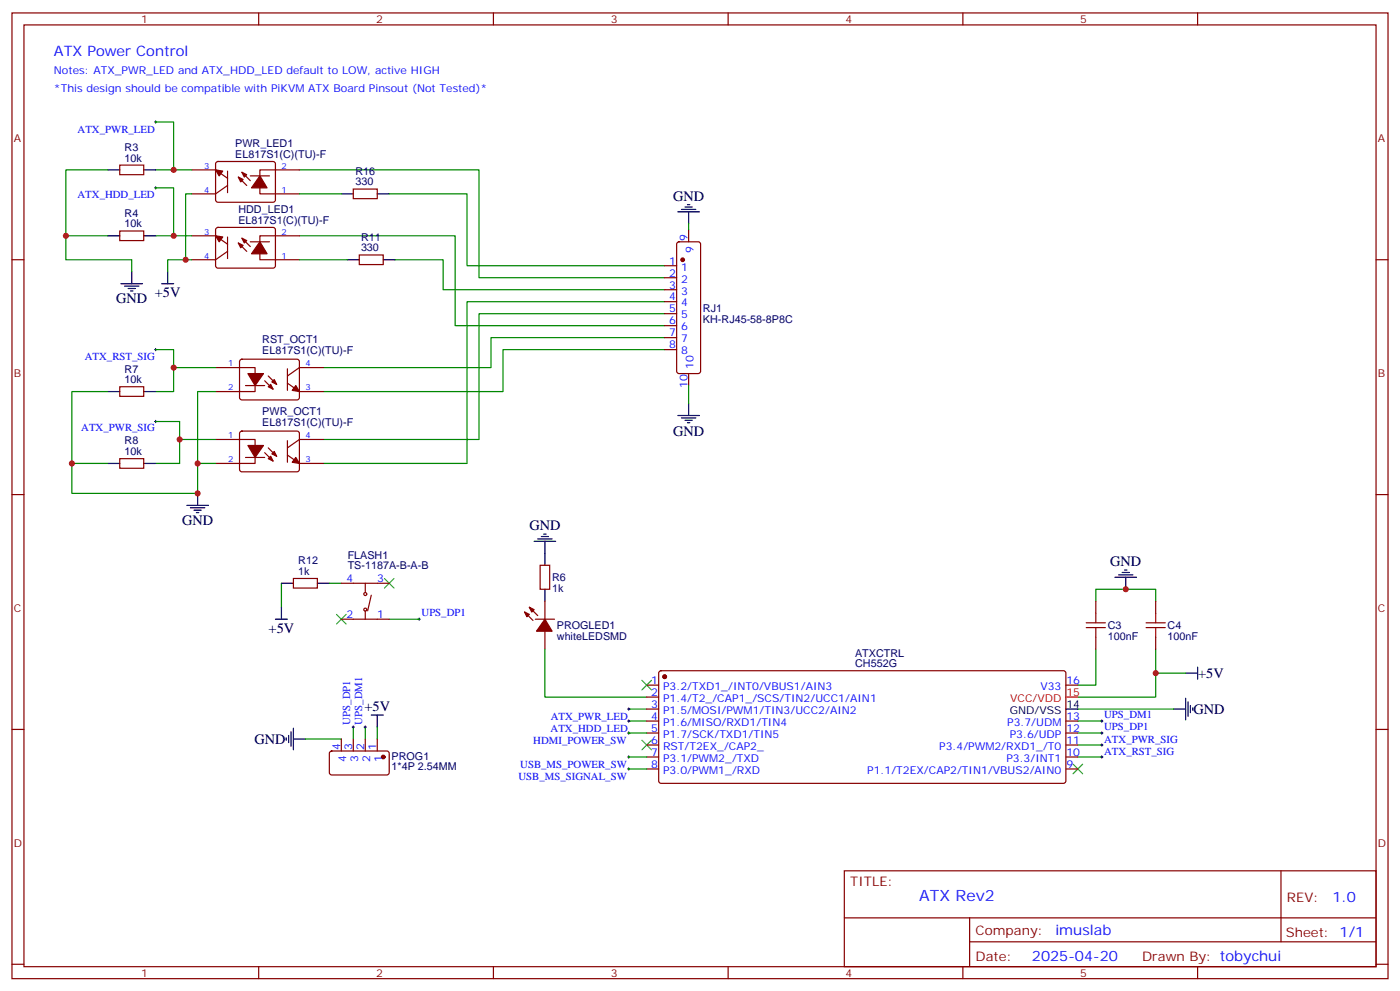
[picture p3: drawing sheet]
<svg xmlns="http://www.w3.org/2000/svg" width="412mm" height="292mm" viewBox="0 0 412 292" stroke-linecap="round" stroke-linejoin="round" font-family="sans-serif">
<g fill="none" stroke="#870000" stroke-width=".35">
<path d="M3.5 3.8h405.4v284.3h-405.4zM7.1 7.3h398.2v277.3h-398.2zM76.2 3.8v3.5M145.3 3.8v3.5M214.5 3.8v3.5M283.6 3.8v3.5M352.8 3.8v3.5M35.3 48.6h7v2.8h-7zM56.4 50h7.1l3.5 2.5M63.7 47.8l.5-.2h16.5l.4 .7v10.8l-.7 .4h-16.5l-.4-.7v-10.5zM67 50.4v6.3M67 54.6l-3.5 2.5h-7.1"/>
<path d="M70.2 52.1l2.5 2.5M71.3 50.7l2.4 2.5M73.7 51.8h5.7M88.2 50h-11.6v7.1h11.6M104.1 55.7h7v2.8h-7zM3.5 76.5h3.6M35.3 68h7v2.8h-7zM56.4 69.4h7.1l3.5 2.5M63.7 67.2l.5-.2h16.5l.4 .7v10.8l-.7 .5-16.5-.1-.4-.7v-10.5zM67 74l-3.5 2.5h-7.1M67 69.8v6.3M70.2 71.5l2.5 2.5"/>
<path d="M71.3 70.1l2.4 2.5M73.7 71.2h5.7M88.2 69.4h-11.6v7.1h11.6M105.8 75.1h7.1v2.8h-7.1zM195.8 78.2h3.5M199.6 71.4l.4-.2h5.7l.5 .2 .2 .5v37.4l-.3 .5-.4 .2h-5.7l-.5-.2-.2-.5v-37.4zM202.8 67.7v3.5M405.3 76.5h3.6M195.8 81.8h3.5M195.8 85.3h3.5M195.8 88.8h3.5M195.8 92.4h3.5"/>
<path d="M195.8 95.9h3.5M195.8 99.4h3.5M35.3 113.9h7v2.8h-7zM63.5 108.2h11.6v7.1h-11.6M70.8 106l.5-.2h16.5l.4 .7-.1 10.8-.6 .5-16.5-.1-.4-.6v-10.6zM72.3 113.5h5.7M78 112.1l2.4 2.5M79 110.7l2.5 2.5M84.7 112.8l3.5 2.5h7M84.7 108.6v6.3M95.2 108.2h-7l-3.5 2.5M195.8 102.9h3.5"/>
<path d="M202.8 110v3.5M35.3 135h7v2.9h-7zM63.5 129.4h11.6v7.1h-11.6M70.8 127.1l.5-.2 16.5 .1 .4 .6-.1 10.9-.6 .4h-16.5l-.4-.7v-10.6zM72.3 134.7h5.7M78 133.3l2.4 2.4M79 131.9l2.5 2.4M84.7 129.8v6.3M84.7 134l3.5 2.5h7M95.2 129.4h-7l-3.5 2.5M3.5 145.6h3.6M405.3 145.6h3.6"/>
<path d="M86.4 170.3h7.1v2.8h-7.1zM100.5 171.7h14.2M107.6 171.7v2.5M107.6 179.8v2.5M109.4 175.3l-1.1 4.5M155.9 178.8l2.5 2.5M159.1 166.4h2.8v7.1h-2.8zM160.5 177v5.3M322.8 177v3.6M340.4 177v3.6M100.5 182.3h14.2M154.5 180.2l2.5 2.5"/>
<path d="M157.7 182.3h5.6M160.5 185.8v5.3M194.3 197.7l.4-.2h118.8l.5 .7-.1 32-.6 .4h-118.8l-.5-.7v-31.7zM322.8 187.6v3.5M340.4 187.6v3.5M3.5 214.8h3.6M100.5 217.6v3.5M104.1 217.6v3.5M107.6 217.6v3.5M111.1 217.6v3.5M190.5 201.7h3.5M190.5 205.2h3.5"/>
<path d="M190.5 208.8h3.5M190.5 212.3h3.5M190.5 215.8h3.5M190.5 219.4h3.5M314 201.7h3.5M314 212.3h3.5M314 215.8h3.5M314 219.4h3.5M405.3 214.8h3.6M97.2 221.3l.5-.2 16.5 .1 .5 .6-.1 5.9-.7 .5-16.5-.1-.4-.6v-5.7zM190.5 222.9h3.5M190.5 226.4h3.5"/>
<path d="M314 222.9h3.5M314 226.4h3.5M248.7 256.4h156.6v28.2h-156.6zM377.3 256.4v20.9M248.7 270.2h156.5M285.6 277.3h119.6M285.6 270.2v14.2M3.5 283.9h3.6M76.2 284.6v3.5M145.3 284.6v3.5M214.5 284.6v3.5M283.6 284.6v3.5"/>
<path d="M352.8 284.6v3.5M405.3 283.9h3.6"/>
<circle cx="107.6" cy="179.5" r=".44"/>
<circle cx="107.6" cy="174.9" r=".44"/>
</g>
<g fill="none" stroke="#008700" stroke-width=".35">
<path d="M45.9 35.9h5.3v14.1M31.7 50h-12.3v26.5h19.4v3.5M45.9 55.3h5.3v14.1M45.9 50h10.5M56.4 57.1h-1.7v19.4M88.2 50h52.9v31.8h54.7M88.2 57.1h12.3M114.7 57.1h22.9v21.1h58.2M19.4 69.4h12.3M45.9 69.4h10.5M56.4 76.5h-7v3.5M88.2 69.4h45.9v26.5h61.7"/>
<path d="M88.2 76.5h14.1M116.4 76.5h14.1v8.8h65.3M202.8 65.9v1.8M195.8 99.4h-51.2v8.8h-49.4M195.8 92.4h-54.7v37h-45.9M195.8 88.8h-58.2v47.7h-42.4M31.7 115.3h-10.5v21.2h10.5M45.9 102.9h5.3v5.3M63.5 108.2h-12.3v7.1h-5.3M63.5 115.3h-5.3v30h-37v-8.8M195.8 102.9h-47.6v12.4h-53M202.8 113.5v5.3"/>
<path d="M45.9 124.1h7v5.3M58.2 136.5h5.3M63.5 129.4h-10.6v7.1h-7M82.9 171.7v7.1M97 171.7h3.5M322.8 177v-3.5h17.6v3.5M114.7 182.3h8.8M160.5 191.1v14.1h30M322.8 191.1v10.6h-5.3M340.4 191.1v14.1h-22.9M340.4 198.2h8.8M90 217.6h10.5"/>
<path d="M104.1 214.1v3.5M107.6 214.1v3.5M111.1 214.1v3.5M185.2 208.8h5.3M185.2 215.8h5.3M185.2 212.3h5.3M317.5 208.8h28.2M317.5 219.4h7.1M317.5 215.8h7.1M317.5 212.3h7.1M185.2 222.9h5.3M185.2 226.4h5.3"/>
<path d="M317.5 222.9h7.1"/>
</g>
<g fill="none" stroke="#000" stroke-width=".29">
<path d="M45.5 35.9h.7M45.9 35.6v.7M45.5 55.3h.7M45.9 55v.7M45.5 102.9h.7M45.9 102.6v.7M45.5 124.1h.7M45.9 123.8v.7M123.1 182.3h.7M123.5 182v.7M103.7 214.1h.7M104.1 213.7v.7"/>
<path d="M107.2 214.1h.7M107.6 213.7v.7M184.9 212.3h.7M184.9 215.8h.7M184.9 208.8h.7M185.2 208.4v.7M185.2 211.9v.8M185.2 215.5v.7M324.2 212.3h.7M324.2 215.8h.7M324.2 219.4h.7M324.6 211.9v.8"/>
<path d="M324.6 215.5v.7M324.6 219v.7M184.9 222.9h.7M184.9 226.4h.7M185.2 222.5v.7M185.2 226.1v.7M324.2 222.9h.7M324.6 222.5v.7"/>
</g>
<g fill="#870000" stroke="#870000" stroke-width=".35">
<path d="M87.1 113.5l1.1 1.8-2.1-.4z"/>
<path d="M79 113.9l.7-.7 .7 1.4z"/>
<path d="M80.1 112.5l.7-.7 .7 1.4z"/>
<path d="M73 110h4.6l-2.5 3.5z"/>
<path d="M87.1 134.7l1.1 1.8-2.1-.4z"/>
<path d="M79 135l.7-.7 .7 1.4z"/>
<path d="M80.1 133.6l.7-.7 .7 1.4z"/>
<path d="M73 131.2h4.6l-2.5 3.5z"/>
<path d="M63.5 69.4l2.1 .4-1 1.4z"/>
<path d="M71.3 70.1l1.4 .7-.7 .7z"/>
<path d="M70.2 71.5l1.4 .7-.7 .8z"/>
<path d="M76.6 71.2l2.1 3.5h-4.6z"/>
<path d="M63.5 50l2.1 .4-1 1.4z"/>
<path d="M71.3 50.7l1.4 .7-.7 .7z"/>
<path d="M70.2 52.1l1.4 .7-.7 .8z"/>
<path d="M76.6 51.8l2.1 3.5h-4.6z"/>
<path d="M155.9 178.8l1.4 .7-.7 .7z"/>
<path d="M154.5 180.2l1.4 .7-.7 .7z"/>
<path d="M160.5 182.3l2.1 3.5h-4.6z"/>
<circle cx="201.1" cy="76.5" r=".53"/>
<circle cx="112.9" cy="222.9" r=".53"/>
<circle cx="195.8" cy="199.2" r=".53"/>
</g>
<g fill="none" stroke="#000" stroke-width=".35">
<path d="M31.7 50h3.6M42.3 50h3.6M100.5 57.1h3.6M111.1 57.1h3.6M31.7 69.4h3.6M42.3 69.4h3.6M102.3 76.5h3.5M112.9 76.5h3.5M199.7 62.4h6.3M200.7 61.7h4.3M201.8 61h2.1M202.5 60.3h.7"/>
<path d="M202.8 62.4v3.5M35.6 83.5h6.4M36.7 84.2h4.2M37.7 84.9h2.2M38.5 85.7h.7M38.8 80v3.5M47.6 83.5h3.6M49.4 80v3.5M31.7 115.3h3.6M42.3 115.3h3.6M202.8 118.8v3.5M31.7 136.5h3.6"/>
<path d="M42.3 136.5h3.6M199.7 122.3h6.3M200.7 123h4.3M201.8 123.8h2.1M202.5 124.5h.7M55 148.8h6.4M56.1 149.5h4.2M57.1 150.2h2.2M57.9 150.9h.7M58.2 145.3v3.5M157.3 159.4h6.4M158.4 158.7h4.2"/>
<path d="M159.5 158h2.1M160.2 157.3h.7M160.5 159.4v7M82.9 171.7h3.5M82.9 178.8v3.5M93.5 171.7h3.5M160.5 173.5v3.5M328.4 170h6.4M329.5 169.3h4.2M330.6 168.6h2.1M331.3 167.9h.7M331.6 170v3.5"/>
<path d="M81.1 182.3h3.6M349.2 198.2h3.6M352.8 196.4v3.6M84.3 217.2v.7M85 216.5v2.2M85.7 215.5v4.2M86.4 217.6h3.6M86.4 214.4v6.4M109.4 210.5h3.5M111.1 210.5v3.6M314 208.8h3.5M345.7 208.8h3.5"/>
<path d="M349.2 205.6v6.3M350 206.7v4.2M350.7 207.7v2.1M351.4 208.4v.7"/>
</g>
<path d="M113.2 170.3l2.9 2.8M116.1 170.3l-2.9 2.8M99.1 180.9l2.9 2.8M102 180.9l-2.9 2.8M189.1 200.3l2.8 2.8M189.1 217.9l2.8 2.9M191.9 200.3l-2.8 2.8M191.9 217.9l-2.8 2.9M316.1 225l2.8 2.8M318.9 225l-2.8 2.8" fill="none" stroke="#3c3" stroke-width=".35"/>
<path d="M320 183.4h5.6M320 184.8h5.6M322.8 180.6v2.8M322.8 184.8v2.8M337.6 183.4h5.7M337.6 184.8h5.7M340.4 180.6v2.8M340.4 184.8v2.8" fill="none" stroke="#a10000" stroke-width=".35"/>
<path d="M314 205.2h3.5" fill="none" stroke="#f00" stroke-width=".35"/>
<g fill="#c00">
<circle cx="51.2" cy="50" r=".88"/>
<circle cx="51.2" cy="69.4" r=".88"/>
<circle cx="19.4" cy="69.4" r=".88"/>
<circle cx="54.7" cy="76.5" r=".88"/>
<circle cx="52.9" cy="129.4" r=".88"/>
<circle cx="51.2" cy="108.2" r=".88"/>
<circle cx="58.2" cy="136.5" r=".88"/>
<circle cx="21.2" cy="136.5" r=".88"/>
<circle cx="58.2" cy="145.3" r=".88"/>
<circle cx="331.6" cy="173.5" r=".88"/>
<circle cx="340.4" cy="198.2" r=".88"/>
</g>
<text font-size="4.6" fill="#00f" x="270.8" y="265.4">ATX Rev2</text>
<g font-size="4.2" fill="#00f">
<text x="15.9" y="16.5">ATX Power Control</text>
<text x="392.5" y="265.7">1.0</text>
<text x="310.9" y="275.2">imuslab</text>
<text x="304" y="283">2025-04-20</text>
</g>
<g font-size="4.2">
<text x="198.3" y="59.2">GND</text>
<text x="34.2" y="89.2">GND</text>
<text x="45.6" y="87.5">+5V</text>
<text x="198.3" y="128.4">GND</text>
<text x="53.6" y="154.4">GND</text>
<text x="155.9" y="156.2">GND</text>
<text x="327" y="166.7">GND</text>
<text x="79.1" y="186.3">+5V</text>
<text x="353" y="199.6">+5V</text>
<text x="107.3" y="209.4">+5V</text>
<text x="351.5" y="210.2">GND</text>
<text x="75" y="219">GND</text>
</g>
<g font-size="3.9" fill="#800">
<text x="250.5" y="261">TITLE:</text>
<text x="379.1" y="265.7">REV:</text>
<text x="287.4" y="275.2">Company:</text>
<text x="378.7" y="275.8">Sheet: 1/1</text>
<text x="287.4" y="282.9">Date:</text>
<text x="336.4" y="282.9">Drawn By: tobychui</text>
</g>
<g font-size="3.2" fill="#800">
<text x="41.6" y="6.8">1</text>
<text x="110.8" y="6.8">2</text>
<text x="179.9" y="6.8">3</text>
<text x="249.1" y="6.8">4</text>
<text x="318.2" y="6.8">5</text>
<text x="4.1" y="41.9">A</text>
<text x="405.9" y="41.9">A</text>
<text x="4.1" y="111.1">B</text>
<text x="405.9" y="111.1">B</text>
<text x="4.1" y="180.2">C</text>
<text x="405.9" y="180.2">C</text>
<text x="4.1" y="249.3">D</text>
<text x="405.9" y="249.3">D</text>
<text x="41.6" y="287.6">1</text>
<text x="110.8" y="287.6">2</text>
<text x="179.9" y="287.6">3</text>
<text x="249.1" y="287.6">4</text>
<text x="318.2" y="287.6">5</text>
</g>
<g font-size="3.2" fill="#00f">
<text x="15.9" y="21.8">Notes: ATX_PWR_LED and ATX_HDD_LED default to LOW, active HIGH</text>
<text x="15.9" y="27.1">*This design should be compatible with PiKVM ATX Board Pinsout (Not Tested)*</text>
<text x="22.9" y="39">ATX_PWR_LED</text>
<text x="22.8" y="58.4">ATX_HDD_LED</text>
<text x="202.5" y="71" transform="rotate(-90 202.5 71)">9</text>
<text x="197.1" y="77.9">1</text>
<text x="204.3" y="74.5" transform="rotate(-90 204.3 74.5)">9</text>
<text x="197.1" y="81.4">2</text>
<text x="200.6" y="79.7">1</text>
<text x="200.6" y="83.2">2</text>
<text x="197.1" y="84.9">3</text>
<text x="197.1" y="88.5">4</text>
<text x="200.6" y="86.7">3</text>
<text x="197.1" y="92">5</text>
<text x="197.1" y="95.5">6</text>
<text x="200.6" y="90.2">4</text>
<text x="200.6" y="93.8">5</text>
<text x="197.1" y="99.1">7</text>
<text x="200.6" y="97.3">6</text>
<text x="200.6" y="100.8">7</text>
<text x="25" y="105.9">ATX_RST_SIG</text>
<text x="197.1" y="102.6">8</text>
<text x="200.6" y="104.4">8</text>
<text x="204.3" y="108.7" transform="rotate(-90 204.3 108.7)">10</text>
<text x="202.5" y="114.2" transform="rotate(-90 202.5 114.2)">10</text>
<text x="23.9" y="127">ATX_PWR_SIG</text>
<text x="102.1" y="171.4">4</text>
<text x="111.1" y="171.4">3</text>
<text x="102.1" y="182">2</text>
<text x="111.1" y="182">1</text>
<text x="124.2" y="181.4">UPS_DP1</text>
<text x="191.8" y="201.4">1</text>
<text x="195.3" y="203.1">P3.2/TXD1_/INT0/VBUS1/AIN3</text>
<text x="306.5" y="203.1">V33</text>
<text x="314.1" y="201.4">16</text>
<text x="191.8" y="204.9">2</text>
<text x="191.8" y="208.4">3</text>
<text x="195.3" y="206.7">P1.4/T2_/CAP1_/SCS/TIN2/UCC1/AIN1</text>
<text x="103.2" y="213.4" transform="rotate(-90 103.2 213.4)">UPS_DP1</text>
<text x="106.7" y="213.4" transform="rotate(-90 106.7 213.4)">UPS_DM1</text>
<text x="162.2" y="215.4">ATX_HDD_LED</text>
<text x="162.2" y="211.9">ATX_PWR_LED</text>
<text x="191.8" y="211.9">4</text>
<text x="191.8" y="215.5">5</text>
<text x="195.3" y="210.2">P1.5/MOSI/PWM1/TIN3/UCC2/AIN2</text>
<text x="195.3" y="213.7">P1.6/MISO/RXD1/TIN4</text>
<text x="296.7" y="213.7">P3.7/UDM</text>
<text x="314.1" y="215.5">12</text>
<text x="314.1" y="211.9">13</text>
<text x="325.3" y="211.4">UPS_DM1</text>
<text x="325.3" y="214.9">UPS_DP1</text>
<text x="100.2" y="220.9" transform="rotate(-90 100.2 220.9)">4</text>
<text x="103.7" y="220.9" transform="rotate(-90 103.7 220.9)">3</text>
<text x="107.2" y="220.9" transform="rotate(-90 107.2 220.9)">2</text>
<text x="110.8" y="220.9" transform="rotate(-90 110.8 220.9)">1</text>
<text x="157.1" y="218.9">HDMI_POWER_SW</text>
<text x="191.8" y="219">6</text>
<text x="195.3" y="217.2">P1.7/SCK/TXD1/TIN5</text>
<text x="195.3" y="220.8">RST/T2EX_/CAP2_</text>
<text x="276.7" y="220.8">P3.4/PWM2/RXD1_/T0</text>
<text x="297.4" y="217.2">P3.6/UDP</text>
<text x="314.1" y="219">11</text>
<text x="325.3" y="218.7">ATX_PWR_SIG</text>
<text x="102" y="224.4" transform="rotate(-90 102 224.4)">4</text>
<text x="105.5" y="224.4" transform="rotate(-90 105.5 224.4)">3</text>
<text x="109" y="224.4" transform="rotate(-90 109 224.4)">2</text>
<text x="112.5" y="224.4" transform="rotate(-90 112.5 224.4)">1</text>
<text x="153.3" y="226">USB_MS_POWER_SW</text>
<text x="191.8" y="222.5">7</text>
<text x="191.8" y="226.1">8</text>
<text x="195.3" y="224.3">P3.1/PWM2_/TXD</text>
<text x="195.3" y="227.8">P3.0/PWM1_/RXD</text>
<text x="255.5" y="227.8">P1.1/T2EX/CAP2/TIN1/VBUS2/AIN0</text>
<text x="296.4" y="224.3">P3.3/INT1</text>
<text x="314.1" y="226.1">9</text>
<text x="314.1" y="222.5">10</text>
<text x="325.3" y="222.2">ATX_RST_SIG</text>
<text x="152.7" y="229.6">USB_MS_SIGNAL_SW</text>
</g>
<g font-size="3.2" fill="#000080">
<text x="36.7" y="47.6">10k</text>
<text x="36.7" y="44.4">R3</text>
<text x="69.3" y="46.5">EL817S1(C)(TU)-F</text>
<text x="69.3" y="43.4">PWR_LED1</text>
<text x="104.7" y="51.4">R16</text>
<text x="104.7" y="54.6">330</text>
<text x="36.7" y="63.8">R4</text>
<text x="70.2" y="65.9">EL817S1(C)(TU)-F</text>
<text x="70.2" y="62.8">HDD_LED1</text>
<text x="36.7" y="67">10k</text>
<text x="106.3" y="70.8">R11</text>
<text x="106.3" y="74">330</text>
<text x="207.1" y="95">KH-RJ45-58-8P8C</text>
<text x="207.1" y="91.8">RJ1</text>
<text x="77.3" y="101">RST_OCT1</text>
<text x="77.3" y="104.2">EL817S1(C)(TU)-F</text>
<text x="36.7" y="112.8">10k</text>
<text x="36.7" y="109.7">R7</text>
<text x="77.3" y="125.3">EL817S1(C)(TU)-F</text>
<text x="77.3" y="122.2">PWR_OCT1</text>
<text x="36.7" y="130.9">R8</text>
<text x="36.7" y="134">10k</text>
<text x="87.9" y="166.1">R12</text>
<text x="102.4" y="167.6">TS-1187A-B-A-B</text>
<text x="102.4" y="164.5">FLASH1</text>
<text x="87.9" y="169.3">1k</text>
<text x="162.6" y="171.1">R6</text>
<text x="162.6" y="174.3">1k</text>
<text x="164" y="185.3">PROGLED1</text>
<text x="326.3" y="185.2">C3</text>
<text x="344" y="185.2">C4</text>
<text x="164" y="188.4">whiteLEDSMD</text>
<text x="326.3" y="188.4">100nF</text>
<text x="344" y="188.4">100nF</text>
<text x="251.9" y="196.4">CH552G</text>
<text x="251.9" y="193.3">ATXCTRL</text>
<text x="115.4" y="226.9">1*4P 2.54MM</text>
<text x="115.4" y="223.7">PROG1</text>
</g>
<g font-size="3.2" fill="#f00">
<text x="297.6" y="206.7">VCC/VDD</text>
<text x="314.1" y="204.9">15</text>
</g>
<g font-size="3.2">
<text x="314.1" y="208.4">14</text>
<text x="297.4" y="210.2">GND/VSS</text>
</g>
<g font-size="2.5" fill="#00f">
<text x="60.2" y="49.7">3</text>
<text x="82.9" y="49.7">2</text>
<text x="60.2" y="56.7">4</text>
<text x="82.9" y="56.7">1</text>
<text x="60.2" y="69.1">3</text>
<text x="82.9" y="69.1">2</text>
<text x="60.2" y="76.1">4</text>
<text x="82.9" y="76.1">1</text>
<text x="67.2" y="107.9">1</text>
<text x="90" y="107.9">4</text>
<text x="67.2" y="114.9">2</text>
<text x="90" y="114.9">3</text>
<text x="67.2" y="129">1</text>
<text x="90" y="129">4</text>
<text x="67.2" y="136.1">2</text>
<text x="90" y="136.1">3</text>
</g>
</svg>
